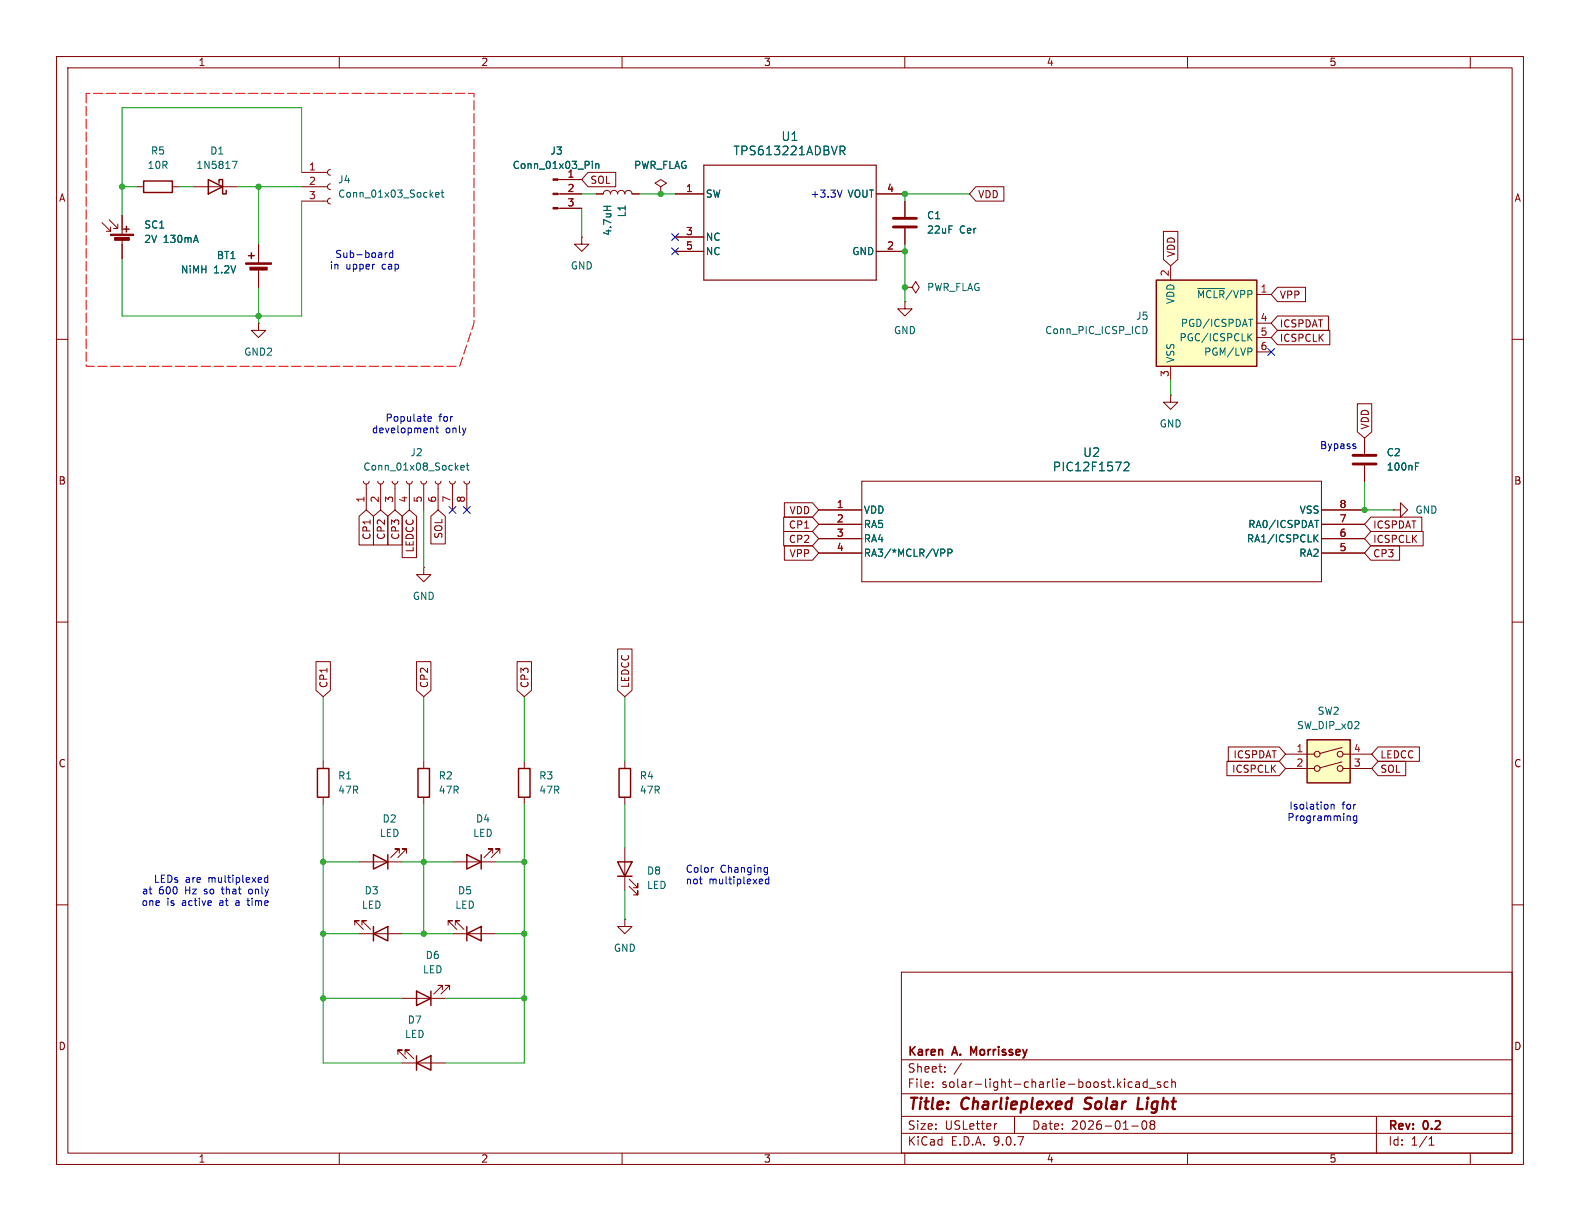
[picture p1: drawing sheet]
<svg xmlns="http://www.w3.org/2000/svg" width="279mm" height="216mm" viewBox="0 0 279 216" stroke-linecap="round" stroke-linejoin="round" font-family="sans-serif">
<g fill="none" stroke="#840000" stroke-width=".18">
<path d="M10 10h259.4v195.9h-259.4zM12 12h255.4v191.9h-255.4zM60 10v2M110 10v2M160 10v2M210 10v2M260 10v2M18 39.4l1.6 1.5M19.3 38.9l1.5 1.5M20.8 39.6v.8h-.7M21.6 38.1v3.3M24.1 33h1.3"/>
<path d="M30.5 33h1.2M34.3 33h7.6M53.3 30.5h4.6M53.3 33h4.6M53.3 35.6h4.6M58.4 30l-.3 .1-.2 .4 .2 .3 .3 .2M58.4 32.5l-.3 .2-.2 .3 .2 .4 .3 .1M58.4 35.1l-.3 .1-.2 .4 .2 .3 .3 .2M98.7 34.3h4.2M98.7 31.8h4.2M98.7 36.8h4.2M105.4 34.3h1.3a.64 .64 0 0 1 .6-.6 .64 .64 0 0 1 .6 .6 .64 .64 0 0 1 .7-.6 .64 .64 0 0 1 .6 .6 .64 .64 0 0 1 .7-.6 .64 .64 0 0 1 .6 .6 .64 .64 0 0 1 .6-.6 .64 .64 0 0 1 .7 .6h1.2"/>
<path d="M116.8 33l1.1-.6-1.1-.6-1 .6 1 .6v1.3M116.8 34.3h.1M119.4 34.3h5.1M154.9 34.3h5.1M160 35.6v2.8M19.6 40.1v.8h-.8M21.6 42.4v3.3M45.7 57.2v1.2h1.3l-1.3 1.3-1.3-1.3h1.3M45.7 57.2h.1M45.7 43.2v3.3M45.7 47.5v3.3M102.9 41.9v1.3h1.2l-1.2 1.3-1.3-1.3h1.3"/>
<path d="M102.9 41.9h.1M119.4 41.9h5.1M119.4 44.5h5.1M154.9 44.5h5.1M160 53.3v1.3h1.3l-1.3 1.3-1.3-1.3h1.3M160 53.3h.1M160 50.8h1.3l.6-1 .7 1-.7 1-.6-1M160 50.8h.1M160 40.4v2.8M10 60h2M207 69.9v1.2h1.3l-1.3 1.3-1.3-1.3h1.3M207 69.9h.1"/>
<path d="M267.4 60h2M64.3 85.1l.1 .3 .4 .2 .3-.2 .2-.3M64.8 85.6v4.6M66.8 85.1l.2 .3 .3 .2 .4-.2 .1-.3M67.3 85.6v4.6M69.3 85.1l.2 .3 .4 .2 .3-.2 .2-.3M69.8 85.6v4.6M71.9 85.1l.1 .3 .4 .2 .4-.2 .1-.3M72.4 85.6v4.6M74.4 85.1l.2 .3 .3 .2 .4-.2 .1-.3M74.9 85.6v4.6M77 85.1l.1 .3 .4 .2 .3-.2 .2-.3"/>
<path d="M77.5 85.6v4.6M79.5 85.1l.2 .3 .3 .2 .4-.2 .1-.3M80 85.6v4.6M82 85.1l.2 .3 .4 .2 .3-.2 .2-.3M82.5 85.6v4.6M144.8 90.2h7.6M144.8 92.7h7.6M144.8 95.3h7.6M144.8 97.8h7.6M152.4 85.1h81.3v17.8h-81.3zM233.7 90.2h7.6M233.7 92.7h7.6"/>
<path d="M233.7 95.3h7.6M233.7 97.8h7.6M10 110h2M74.9 100.3v1.3h1.3l-1.3 1.3-1.2-1.3h1.2M74.9 100.3h.1M267.4 110h2M57.1 134.6v1.3M74.9 134.6v1.3M92.7 134.6v1.3M110.5 134.6v1.3M57.1 141v1.2M63.5 152.4h7.6"/>
<path d="M70.6 150.9v-.8h-.8h.8l-1.5 1.5M71.9 150.9v-.8h-.8h.8l-1.5 1.5M74.9 141v1.2M80 152.4h7.6M87.1 150.9v-.8h-.7h.7l-1.5 1.5M88.4 150.9v-.8h-.8h.8l-1.5 1.5M92.7 141v1.2M110.5 141v1.2M110.5 149.9v7.6M111.3 156.7l1.5 1.5v-.7v.7h-.8M111.3 155.4l1.5 1.6v-.8v.8h-.8M10 160h2"/>
<path d="M62.7 163.6v-.8h.8h-.8l1.6 1.5M63.5 165.1h7.6M64 163.6v-.8h.8h-.8l1.5 1.5M71.1 176.5h7.6M78.2 175v-.8h-.7h.7l-1.5 1.6M79.2 163.6v-.8h.8h-.8l1.6 1.5M79.5 175v-.8h-.8h.8l-1.5 1.6M80 165.1h7.6M80.5 163.6v-.8h.8h-.8l1.5 1.5M110.5 162.6v1.2h1.3l-1.3 1.3-1.3-1.3h1.3M110.5 162.6h.1M159.4 171.9h108v32h-108z"/>
<path d="M267.4 160h2M70.4 186.4v-.7h.7h-.7l1.5 1.5M71.1 188h7.6M71.6 186.4v-.7h.8h-.8l1.6 1.5M159.4 197.4h108M159.4 193.4h108M159.4 187.4h108M164.9 192.1v.2M164.9 191.4v.1M167.1 189.4v.2M167.1 188.7v.1M170 188l-1.3 1.9"/>
<path d="M176.3 198.7l-.3 .1M179.4 197.4v3M198.9 190.8v.1M198.9 191.3v1M200.1 199.1h1.2M200.2 191.4l-.4-.1-.3 .3v.4l.1 .2h.6M200.9 191.4h.5l.1 .9M201.5 191.6l-.5 .1a.29 .29 0 0 0-.2 .3 .29 .29 0 0 0 .2 .3l.5-.1M202.1 198.3a.81 .81 0 0 0 .3 1.4l.2-.2 .2-.4-.2-.8M202.9 191.4l-.5-.1-.3 .3v.4l.2 .2h.6M202.9 190.8v1.5M203.2 192.4h1.2"/>
<path d="M203.4 198.3v.2l.2 .3M203.6 198.8l-.2 .3v.4l.2 .2 .5-.1 .1-.2-.1-.4-.2-.2M203.6 198.8h.3M204.1 198.3l.1 .2-.3 .3M205.2 191.4l-.3-.1-.3 .2 .1 .2 .5 .2v.3h-.6M206.6 191.4l-.5-.1-.2 .3v.4l.1 .2h.6M207.2 191.4l.2-.1 .4 .1 .1 .9M207.2 190.8v1.5M243.4 197.4v6.5M60 203.9v2M110 203.9v2M159.4 200.4h108"/>
<path d="M160 203.9v2M210 203.9v2M252.7 202.5h.9M252.7 201.4l.4-.4v1.5M260 203.9v2"/>
</g>
<path d="M189.6 194.1l-.3 2M191.7 196l.3 .1M192 194.3l-.1 .4v.2M201.4 194.1l-.3 2h1" fill="none" stroke="#840000" stroke-width=".4"/>
<path d="M172.2 186.1l-.5-1v1.5" fill="none" stroke="#840000" stroke-width=".3"/>
<g fill="none" stroke="#840000" stroke-width=".25">
<path d="M25.4 32h5.1v2h-5.1zM36.8 31.8l2.6 1.2-2.6 1.3zM38.7 32.4v-.6h.7v2.5h.6v-.6M21.8 40.5h1.1M22.4 40v1M43.9 45.2h1.1M44.4 44.7v1M56.1 135.9h2.1v5.1h-2.1zM73.9 135.9h2v5.1h-2zM91.7 135.9h2v5.1h-2zM109.5 135.9h2v5.1h-2zM66 151.1l2.6 1.3-2.6 1.3z"/>
<path d="M68.6 151.1v2.6M82.5 151.1l2.6 1.3-2.6 1.3zM85.1 151.1v2.6M109.2 152.4h2.6l-1.3 2.5zM109.2 154.9h2.6M66 165.1l2.6-1.3v2.6zM66 163.8v2.6M73.7 175.3l2.5 1.2-2.5 1.3zM76.2 175.3v2.5M82.5 165.1l2.6-1.3v2.6zM82.5 163.8v2.6M73.7 188l2.5-1.3v2.5z"/>
<path d="M73.7 186.7v2.5"/>
</g>
<g fill="none" stroke="#006464" stroke-width=".18">
<path d="M41.1 28.5h.8l-.5 1.3M77 34.4l.6-.1v-.2l-.4-.1-.2 .2 .1 .6h.5M78 34h.5M78.2 33.6v1.1l.3 .2M104.7 28.5v.1M104.7 28.9v.9M105.3 28.9v.9M105.3 29.1l.2-.2 .3 .1 .1 .8M106.8 36.5h1.2M107.4 36.5v.7M148.6 25.8h.5l.3 .3-.1 .5h-.7M148.9 26.6l.5 .8"/>
<path d="M81.5 82.7l.6-.1-.1-.3h-.3l-.2 .2 .1 .6h.4M82.5 82.3h.4M82.6 81.9v1l.3 .2M166.8 97.1l.3 .2-.1 .3-.2 .2M167.6 97.8l.6-.1 .2-.2-.1-.3-.7-.1v1.3M198.8 81.9l.6-.2 .2 .2v.3l-.9 1h.9M232.5 92h.7M232.5 95.1l.6 .7M232.8 92v1.3M233.1 94.6l-.7 .7"/>
</g>
<g fill="#840000" stroke="#840000" stroke-width=".18">
<path d="M19.6 41.4h4v.3h-4z"/>
<path d="M20.3 42h2.6v.5h-2.6z"/>
<path d="M97.8 31.6h.9v.3h-.9z"/>
<path d="M97.8 34.2h.9v.2h-.9z"/>
<path d="M97.8 36.7h.9v.3h-.9z"/>
<path d="M43.4 46.5h4.6v.2h-4.6z"/>
<path d="M44.2 47.2h3v.6h-3z"/>
</g>
<path d="M124.5 29.2h30.4v20.3h-30.4z" fill="none" stroke="#840000" stroke-width=".2"/>
<path d="M158 38.6h4.1M158 40.1h4.1" fill="none" stroke="#840000" stroke-width=".51"/>
<path d="M231.1 130.8h7.7v7.6h-7.7z" fill="#ffffc2"/>
<g fill="none" stroke="#840000" stroke-width=".18">
<path d="M227.3 133.4h5.1M227.3 135.9h5.1M237.3 132.2l-3.9 1M237.3 134.7l-3.9 1.1M237.5 133.4h5.1M237.5 135.9h5.1"/>
<circle cx="232.9" cy="133.4" r=".51"/>
<circle cx="232.9" cy="135.9" r=".51"/>
<circle cx="237" cy="133.4" r=".51"/>
<circle cx="237" cy="135.9" r=".51"/>
</g>
<path d="M231.1 130.8h7.7v7.6h-7.7z" fill="none" stroke="#840000" stroke-width=".25"/>
<path d="M204.5 49.5h17.7v15.3h-17.7z" fill="#ffffc2"/>
<path d="M204.5 49.5h17.7v15.3h-17.7z" fill="none" stroke="#840000" stroke-width=".25"/>
<g fill="none" stroke="#840000" stroke-width=".18">
<path d="M21.6 38.1v2.5M99.1 34.3h3.8M99.1 31.8h3.8M99.1 36.8h3.8M104 30.5h4.9v2.5h-4.9l-1.1-1.2zM105.4 34.3h1.3M111.8 34.3h1.2M116.8 34.3h.1M119.4 34.3h5.1M154.9 34.3h5.1M160 35.6v2.8M172.6 33h4.9v2.6h-4.9l-1.2-1.3z"/>
<path d="M21.6 43.2v2.5M45.7 43.2v2.5M45.7 48.3v2.5M119.4 41.9h5.1M119.4 44.5h5.1M154.9 44.5h5.1M160 40.4v2.8M205.7 40.9h2.6v5l-1.3 1.1-1.3-1.1zM207 47v2.5M222.2 52.1h2.6M222.2 57.2h2.6M222.2 59.7h2.6"/>
<path d="M225.9 55.9h9v2.5h-9l-1.1-1.2zM225.9 50.8h5v2.5h-5l-1.1-1.2zM225.9 58.4h9.3v2.6h-9.3l-1.1-1.3zM207 64.8v2.5M222.2 62.2h2.6M240 71.4h2.6v5l-1.3 1.1-1.3-1.1zM241.3 77.5v2.8M63.5 91.3l1.3-1.1 1.2 1.1v5.1h-2.5zM66 91.3l1.3-1.1 1.3 1.1v5.1h-2.6zM68.6 91.3l1.2-1.1 1.3 1.1v5.1h-2.5zM71.1 91.3l1.3-1.1 1.3 1.1v7.3h-2.6zM76.2 91.3l1.3-1.1 1.2 1.1v4.9h-2.5z"/>
<path d="M138.6 91.4h5.1l1.1 1.3-1.1 1.3h-5.1zM138.6 94h5.1l1.1 1.3-1.1 1.2h-5.1zM138.7 96.5h5l1.1 1.3-1.1 1.3h-5zM138.7 88.9h5l1.1 1.3-1.1 1.2h-5zM144.8 90.2h7.6M144.8 92.7h7.6M144.8 95.3h7.6M144.8 97.8h7.6M233.7 90.2h7.6M233.7 92.7h7.6M233.7 95.3h7.6M233.7 97.8h7.6"/>
<path d="M241.3 82.3v2.8M242.4 96.5h5.1v2.6h-5.1l-1.1-1.3zM242.4 94h9.3v2.5h-9.3l-1.1-1.2zM242.4 91.4h9v2.6h-9l-1.1-1.3zM246.4 90.2h1.2v-1.3l1.3 1.3-1.3 1.2v-1.2M246.4 90.2h.1M55.9 117h2.5v5.1l-1.3 1.1-1.2-1.1zM73.7 117h2.5v5.1l-1.3 1.1-1.2-1.1zM91.4 117h2.6v5.1l-1.3 1.1-1.3-1.1zM109.2 114.8h2.6v7.3l-1.3 1.1-1.3-1.1zM217 134.6h9.2l1.1 1.3-1.1 1.3h-9.2zM217.2 132.1h9l1.1 1.3-1.1 1.2h-9z"/>
<path d="M243.7 132.1h7.3v2.5h-7.3l-1.1-1.2zM243.7 134.6h4.9v2.6h-4.9l-1.1-1.3z"/>
</g>
<g fill="none" stroke="#006464" stroke-width=".18">
<path d="M104.7 28.5v.1M104.7 28.9v.9M105.3 28.9v.9M105.3 29.1l.2-.2 .3 .1 .1 .8M106.8 36.5h1.2M107.4 36.5v.7M148.6 25.8h.5l.3 .3-.1 .5h-.7M148.9 26.6l.5 .8M202.4 57.7a.68 .68 0 0 1 .5 .7 .68 .68 0 0 1-.5 .6M211.8 51h4.8M220.8 56.5h.7M220.9 59.5l.5 .8"/>
<path d="M221.4 59l-.7 .7M221.2 61.5l.2 .3-.1 .3-.1 .1M166.8 97.1l.3 .2-.1 .3-.2 .2M167.6 97.8l.6-.1 .2-.2-.1-.3-.7-.1v1.3M198.8 81.9l.6-.2 .2 .2v.3l-.9 1h.9M232.5 92h.7M232.5 95.1l.6 .7M232.8 92v1.3M233.1 94.6l-.7 .7M250.3 82.5h.4M250.3 81.9h.6"/>
</g>
<path d="M239.3 82h4M239.3 80.5h4" fill="none" stroke="#840000" stroke-width=".51"/>
<path d="M15.2 16.5v48.3h66.1l2.5-7.6v-40.7h-68.6" fill="none" stroke="#f00" stroke-width=".18" stroke-dasharray="1.7 .6"/>
<g fill="none" stroke="#009600" stroke-width=".18">
<path d="M21.6 33h2.5M31.7 33h2.6M41.9 33h11.4M45.7 33v10.2M53.3 35.6v20.3h-31.7v-10.2M53.3 30.5v-11.4h-31.7v19M102.9 34.3h2.5M102.9 36.8v5.1M113 34.3h6.4M171.4 34.3h-11.4v1.3M45.7 50.8v6.4M160 43.2v10.1"/>
<path d="M207 67.3v2.6M74.9 90.2v10.1M241.3 85.1v5.1h5.1M57.1 123.2v11.4M74.9 123.2v11.4M92.7 123.2v11.4M110.5 123.2v11.4M57.1 142.2v45.8h14M57.1 152.4h6.4M71.1 152.4h8.9M74.9 142.2v22.9M87.6 152.4h5.1"/>
<path d="M92.7 142.2v45.8h-14M110.5 142.2v7.7M110.5 157.5v5.1M57.1 165.1h6.4M57.1 176.5h14M71.1 165.1h8.9M78.7 176.5h14M87.6 165.1h5.1"/>
</g>
<path d="M118.8 43.8l1.2 1.3M118.8 41.3l1.2 1.2M120 43.8l-1.2 1.3M120 41.3l-1.2 1.2M224.2 61.6l1.2 1.2M225.4 61.6l-1.2 1.2M79.4 89.6l1.2 1.2M80.6 89.6l-1.2 1.2M81.9 89.6l1.3 1.2M83.2 89.6l-1.3 1.2" fill="none" stroke="#000084" stroke-width=".18"/>
<g fill="none" stroke="#0000c2" stroke-width=".18">
<path d="M148.9 33.6l-.4 1.3M68.1 44.7v.8M68.5 44.7l-.4 .2M69.4 44.7h-.3l-.3 .2 .2 .6h.4M69.4 44.3v1.2M75.7 74.1l.6-.2-.1-.2-.3-.1-.2 .2v.6h.5M76.3 75.7l.3 .2v.6M77.1 75.7h.5M77.3 75.3v1.1l.3 .1M239.6 78.9l.2 .2-.2 .2M239.6 78.5h.1M43.7 159.3h.4"/>
<path d="M43.8 158.8l.1 1.2M44.1 157.3l-.1 .2 .1 .5M47.3 154.7v1.3M47.3 155.2h-.3l-.3 .2 .2 .6h.4M126.2 153.4l-.3 .1M134.8 155.5l.1 .2-.6 .2M135.3 153.4l.4 .1M135.7 153.4v1l-.1 .2-.3 .1M135.7 154.2h-.4M136 155v1.3M136 155.5l-.4-.1-.3 .3 .2 .5h.5M235.4 142.2v.9"/>
<path d="M235.4 142.3l.2-.1 .3 .1v.8M238.6 144.3l.2 .2v.6M239.9 144.3v1l-.2 .2h-.3M239.9 144.3h-.3l-.3 .2 .1 .6h.5"/>
</g>
<g fill="#009600" stroke="#009600" stroke-width=".18">
<circle cx="116.8" cy="34.3" r=".46"/>
<circle cx="92.7" cy="176.5" r=".46"/>
<circle cx="92.7" cy="165.1" r=".46"/>
<circle cx="57.1" cy="165.1" r=".46"/>
<circle cx="74.9" cy="152.4" r=".46"/>
<circle cx="74.9" cy="165.1" r=".46"/>
<circle cx="57.1" cy="176.5" r=".46"/>
<circle cx="57.1" cy="152.4" r=".46"/>
<circle cx="92.7" cy="152.4" r=".46"/>
<circle cx="45.7" cy="55.9" r=".46"/>
<circle cx="21.6" cy="33" r=".46"/>
<circle cx="45.7" cy="33" r=".46"/>
<circle cx="160" cy="34.3" r=".46"/>
<circle cx="160" cy="44.5" r=".46"/>
<circle cx="160" cy="50.8" r=".46"/>
<circle cx="241.3" cy="90.2" r=".46"/>
</g>
<g font-size="2.8" fill="#840000">
<text x="160.4" y="196.8">Title:</text>
<text x="170.1" y="196.8">Charlieplexed</text>
<text x="192.7" y="196.8">Solar</text>
<text x="202.8" y="196.8">Light</text>
</g>
<g font-size="2.1" fill="#006464">
<text x="129.6" y="27.7">TPS613221ADBVR</text>
<text x="138.1" y="25.1">U1</text>
<text x="186.1" y="83.5">PIC12F1572</text>
<text x="191.4" y="81">U2</text>
</g>
<g font-size="2.1" fill="#840000">
<text x="160.4" y="189.9">Sheet:</text>
<text x="160.4" y="187.1">Karen</text>
<text x="168.6" y="187.1">A.</text>
<text x="172.3" y="187.1">Morrissey</text>
<text x="160.4" y="192.6">File:</text>
<text x="166.5" y="192.6">solar-light-charlie-boost.kicad_sch</text>
<text x="160.4" y="202.8">KiCad</text>
<text x="160.4" y="200">Size:</text>
<text x="167.1" y="200">USLetter</text>
<text x="168.1" y="202.8">E.D.A.</text>
<text x="175.7" y="202.8">9.0.7</text>
<text x="182.4" y="200">Date:</text>
<text x="189.4" y="200">2026-01-08</text>
<text x="245.4" y="200.2">Rev:</text>
<text x="245.4" y="202.8">Id:</text>
<text x="249.5" y="202.8">1/1</text>
<text x="251.8" y="200.2">0.2</text>
</g>
<g font-size="1.8" fill="#840000">
<text x="35" y="11.9">1</text>
<text x="85" y="11.9">2</text>
<text x="135" y="11.9">3</text>
<text x="185" y="11.9">4</text>
<text x="235" y="11.9">5</text>
<text x="10.3" y="35.9">A</text>
<text x="104.3" y="32.7">SOL</text>
<text x="172.9" y="35.2">VDD</text>
<text x="267.7" y="35.9">A</text>
<text x="208" y="45.6" transform="rotate(-90 208 45.6)">VDD</text>
<text x="226.2" y="53">VPP</text>
<text x="226.2" y="58.1">ICSPDAT</text>
<text x="226.2" y="60.6">ICSPCLK</text>
<text x="242.3" y="76" transform="rotate(-90 242.3 76)">VDD</text>
<text x="10.3" y="85.9">B</text>
<text x="267.7" y="85.9">B</text>
<text x="65.7" y="95.6" transform="rotate(-90 65.7 95.6)">CP1</text>
<text x="68.3" y="95.6" transform="rotate(-90 68.3 95.6)">CP2</text>
<text x="70.8" y="95.6" transform="rotate(-90 70.8 95.6)">CP3</text>
<text x="78.4" y="95.4" transform="rotate(-90 78.4 95.4)">SOL</text>
<text x="139.4" y="93.7">CP1</text>
<text x="139.5" y="91.1">VDD</text>
<text x="242.7" y="93.7">ICSPDAT</text>
<text x="73.3" y="97.8" transform="rotate(-90 73.3 97.8)">LEDCC</text>
<text x="139.4" y="96.2">CP2</text>
<text x="139.5" y="98.7">VPP</text>
<text x="242.7" y="98.7">CP3</text>
<text x="242.7" y="96.2">ICSPCLK</text>
<text x="58.1" y="121.8" transform="rotate(-90 58.1 121.8)">CP1</text>
<text x="75.9" y="121.8" transform="rotate(-90 75.9 121.8)">CP2</text>
<text x="93.7" y="121.8" transform="rotate(-90 93.7 121.8)">CP3</text>
<text x="111.4" y="121.8" transform="rotate(-90 111.4 121.8)">LEDCC</text>
<text x="10.3" y="135.9">C</text>
<text x="217.8" y="136.8">ICSPCLK</text>
<text x="218" y="134.3">ICSPDAT</text>
<text x="244" y="134.3">LEDCC</text>
<text x="244" y="136.8">SOL</text>
<text x="267.7" y="135.9">C</text>
<text x="10.3" y="185.9">D</text>
<text x="267.7" y="185.9">D</text>
<text x="35" y="205.8">1</text>
<text x="85" y="205.8">2</text>
<text x="135" y="205.8">3</text>
<text x="185" y="205.8">4</text>
<text x="235" y="205.8">5</text>
</g>
<g font-size="1.8" fill="#006464">
<text x="26.6" y="27.5">R5</text>
<text x="37.1" y="27.5">D1</text>
<text x="97.2" y="27.5">J3</text>
<text x="26" y="30.1">10R</text>
<text x="34.6" y="30.1">1N5817</text>
<text x="59.7" y="32.6">J4</text>
<text x="59.7" y="35.2">Conn_01x03_Socket</text>
<text x="90.6" y="30.1">Conn_01x03_Pin</text>
<text x="112" y="30.1">PWR_FLAG</text>
<text x="124.7" y="35.2">SW</text>
<text x="149.8" y="35.2">VOUT</text>
<text x="25.4" y="40.6">SC1</text>
<text x="108.3" y="41.8" transform="rotate(-90 108.3 41.8)">4.7uH</text>
<text x="110.8" y="38.5" transform="rotate(-90 110.8 38.5)">L1</text>
<text x="163.8" y="39">C1</text>
<text x="163.8" y="41.5">22uF</text>
<text x="169.7" y="41.5">Cer</text>
<text x="25.4" y="43.2">2V</text>
<text x="28.9" y="43.2">130mA</text>
<text x="38.2" y="46">BT1</text>
<text x="100.8" y="47.9">GND</text>
<text x="124.7" y="42.8">NC</text>
<text x="124.7" y="45.3">NC</text>
<text x="150.6" y="45.3">GND</text>
<text x="31.9" y="48.6">NiMH</text>
<text x="37.8" y="48.6">1.2V</text>
<text x="163.8" y="51.7">PWR_FLAG</text>
<text x="207.9" y="53.9" transform="rotate(-90 207.9 53.9)">VDD</text>
<text x="211.6" y="52.9">~{MCLR}/VPP</text>
<text x="158" y="59.3">GND</text>
<text x="184.7" y="59.3">Conn_PIC_ICSP_ICD</text>
<text x="200.8" y="56.7">J5</text>
<text x="208.7" y="58">PGD/ICSPDAT</text>
<text x="43.1" y="63.1">GND2</text>
<text x="207.9" y="64.3" transform="rotate(-90 207.9 64.3)">VSS</text>
<text x="208.5" y="60.6">PGC/ICSPCLK</text>
<text x="212.8" y="63.1">PGM/LVP</text>
<text x="205" y="75.8">GND</text>
<text x="64.2" y="83.4">Conn_01x08_Socket</text>
<text x="72.5" y="80.9">J2</text>
<text x="245.1" y="80.9">C2</text>
<text x="245.1" y="83.4">100nF</text>
<text x="152.7" y="91">VDD</text>
<text x="152.7" y="93.6">RA5</text>
<text x="220.6" y="93.6">RA0/ICSPDAT</text>
<text x="229.7" y="91">VSS</text>
<text x="250.2" y="91">GND</text>
<text x="152.7" y="96.1">RA4</text>
<text x="152.7" y="98.7">RA3/*MCLR/VPP</text>
<text x="220.4" y="96.1">RA1/ICSPCLK</text>
<text x="229.7" y="98.7">RA2</text>
<text x="72.9" y="106.3">GND</text>
<text x="229.3" y="129.1">SW_DIP_x02</text>
<text x="232.9" y="126.6">SW2</text>
<text x="59.7" y="138">R1</text>
<text x="59.7" y="140.6">47R</text>
<text x="77.5" y="138">R2</text>
<text x="77.5" y="140.6">47R</text>
<text x="95.3" y="138">R3</text>
<text x="95.3" y="140.6">47R</text>
<text x="113" y="138">R4</text>
<text x="113" y="140.6">47R</text>
<text x="67.1" y="148.2">LED</text>
<text x="67.6" y="145.6">D2</text>
<text x="83.6" y="148.2">LED</text>
<text x="84.1" y="145.6">D4</text>
<text x="114.3" y="154.9">D8</text>
<text x="63.9" y="160.9">LED</text>
<text x="64.4" y="158.3">D3</text>
<text x="80.4" y="160.9">LED</text>
<text x="80.9" y="158.3">D5</text>
<text x="114.3" y="157.4">LED</text>
<text x="74.7" y="172.3">LED</text>
<text x="75.2" y="169.8">D6</text>
<text x="108.5" y="168.5">GND</text>
<text x="71.5" y="183.7">LED</text>
<text x="72" y="181.2">D7</text>
</g>
<g font-size="1.8" fill="#a90000">
<text x="54.5" y="30.2">1</text>
<text x="54.5" y="32.8">2</text>
<text x="54.5" y="35.3">3</text>
<text x="100.3" y="31.5">1</text>
<text x="100.3" y="34">2</text>
<text x="121.2" y="34">1</text>
<text x="156.8" y="34">4</text>
<text x="100.3" y="36.6">3</text>
<text x="121.2" y="41.7">3</text>
<text x="121.2" y="44.2">5</text>
<text x="156.8" y="44.2">2</text>
<text x="206.8" y="49" transform="rotate(-90 206.8 49)">2</text>
<text x="222.8" y="51.8">1</text>
<text x="222.8" y="56.9">4</text>
<text x="222.8" y="59.4">5</text>
<text x="222.8" y="62">6</text>
<text x="206.8" y="66.7" transform="rotate(-90 206.8 66.7)">3</text>
<text x="64.5" y="89" transform="rotate(-90 64.5 89)">1</text>
<text x="67.1" y="89" transform="rotate(-90 67.1 89)">2</text>
<text x="69.6" y="89" transform="rotate(-90 69.6 89)">3</text>
<text x="72.1" y="89" transform="rotate(-90 72.1 89)">4</text>
<text x="74.7" y="89" transform="rotate(-90 74.7 89)">5</text>
<text x="77.2" y="89" transform="rotate(-90 77.2 89)">6</text>
<text x="79.8" y="89" transform="rotate(-90 79.8 89)">7</text>
<text x="82.3" y="89" transform="rotate(-90 82.3 89)">8</text>
<text x="147.9" y="89.9">1</text>
<text x="236.8" y="89.9">8</text>
<text x="147.9" y="92.5">2</text>
<text x="147.9" y="95">3</text>
<text x="236.8" y="92.5">7</text>
<text x="236.8" y="95">6</text>
<text x="147.9" y="97.5">4</text>
<text x="236.8" y="97.5">5</text>
<text x="229.2" y="133.1">1</text>
<text x="229.2" y="135.6">2</text>
<text x="239.3" y="133.1">4</text>
<text x="239.3" y="135.6">3</text>
</g>
<g font-size="1.8" fill="#0000c2">
<text x="143.3" y="35.2">+3.3V</text>
<text x="58.2" y="47.9">in</text>
<text x="59.2" y="45.8">Sub-board</text>
<text x="61.1" y="47.9">upper</text>
<text x="67.6" y="47.9">cap</text>
<text x="65.7" y="76.8">development</text>
<text x="68.1" y="74.8">Populate</text>
<text x="77.6" y="74.8">for</text>
<text x="78.7" y="76.8">only</text>
<text x="233.3" y="79.6">Bypass</text>
<text x="227.9" y="143.4">Isolation</text>
<text x="237.3" y="143.4">for</text>
<text x="227.5" y="145.4">Programming</text>
<text x="121.2" y="154.5">Color</text>
<text x="127.3" y="154.5">Changing</text>
<text x="24.9" y="160.4">one</text>
<text x="25" y="158.3">at</text>
<text x="27.1" y="156.3">LEDs</text>
<text x="28" y="158.3">600</text>
<text x="29.5" y="160.4">is</text>
<text x="32.3" y="160.4">active</text>
<text x="32.8" y="156.3">are</text>
<text x="32.8" y="158.3">Hz</text>
<text x="36.4" y="158.3">so</text>
<text x="36.9" y="156.3">multiplexed</text>
<text x="39.1" y="160.4">at</text>
<text x="39.7" y="158.3">that</text>
<text x="42.1" y="160.4">a</text>
<text x="44.5" y="160.4">time</text>
<text x="44.6" y="158.3">only</text>
<text x="121.2" y="156.6">not</text>
<text x="125.4" y="156.6">multiplexed</text>
</g>
</svg>
